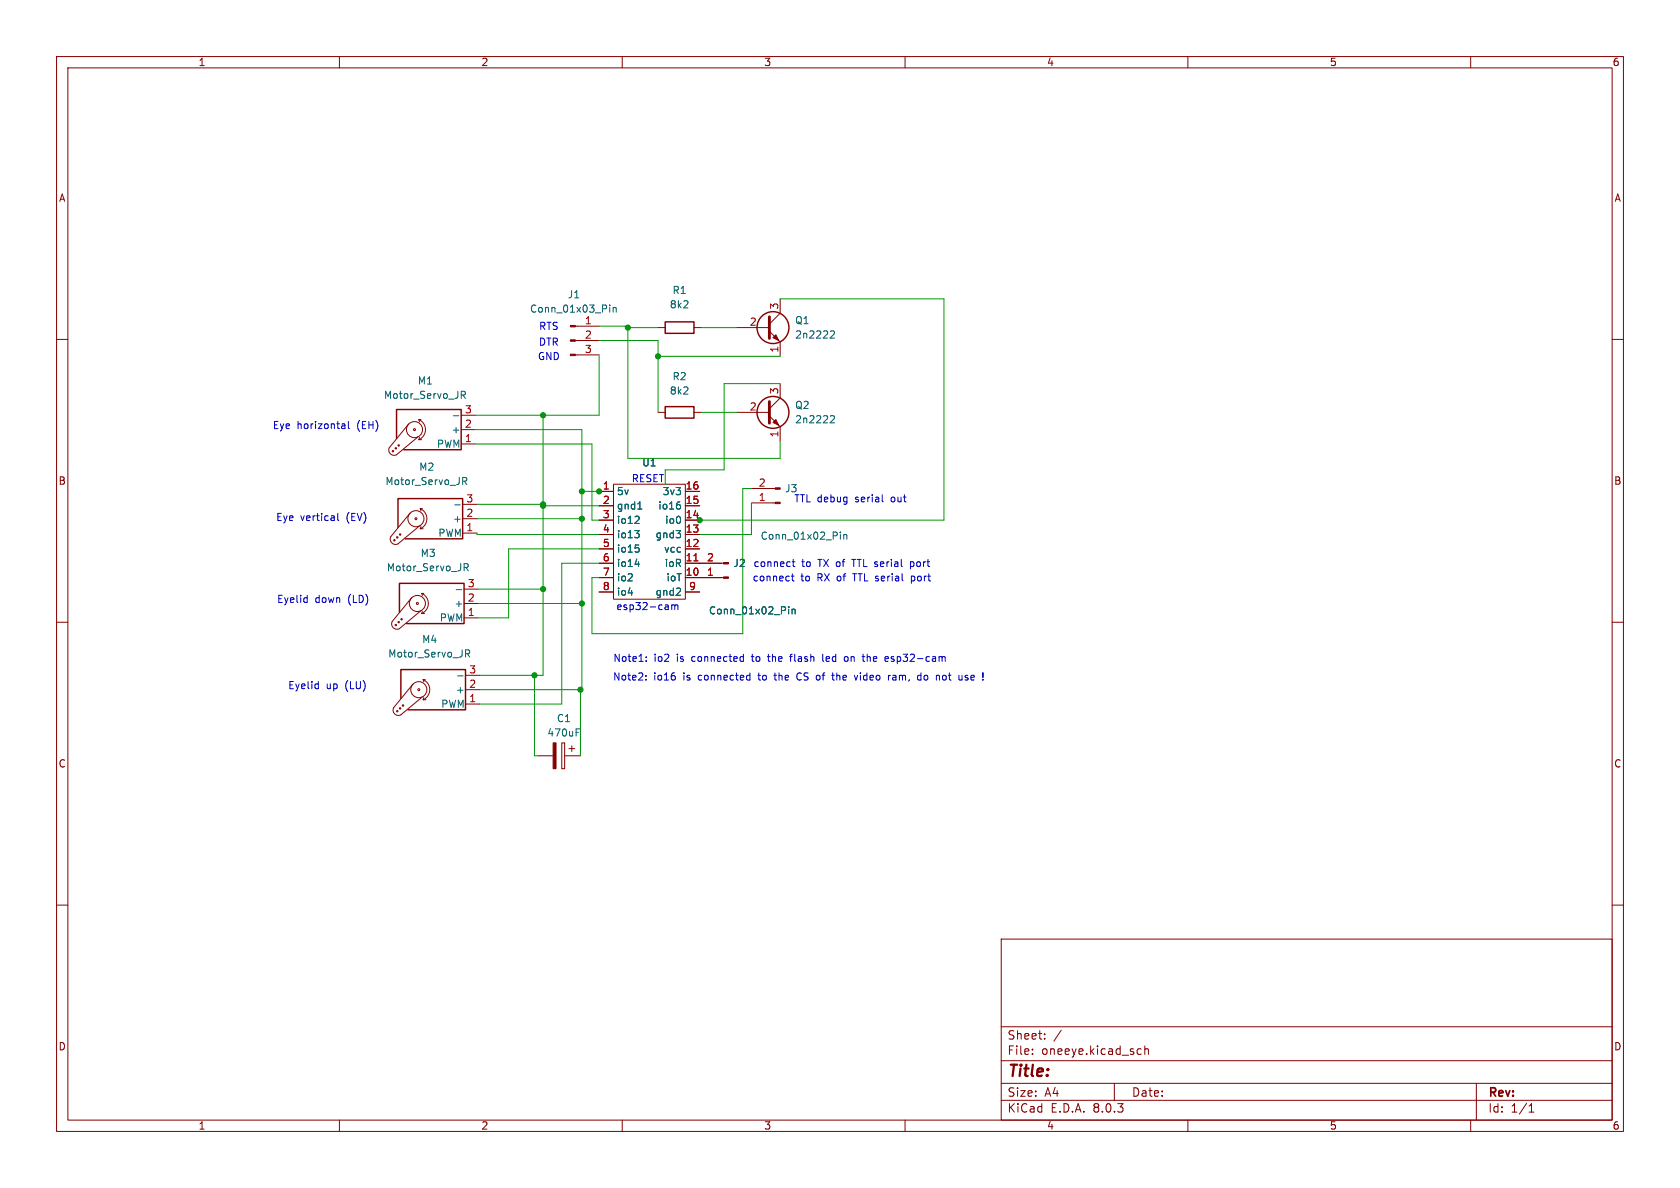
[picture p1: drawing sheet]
<svg xmlns="http://www.w3.org/2000/svg" width="297mm" height="210mm" viewBox="0 0 297 210" stroke-linecap="round" stroke-linejoin="round" font-family="sans-serif">
<g fill="none" stroke="#840000" stroke-width=".18">
<path d="M10 10h277v190h-277zM12 12h273v186h-273zM60 10v2M110 10v2M160 10v2M210 10v2M260 10v2M10 60h2M101.7 57.7h4.2M116.3 57.9h1.3M122.7 57.9h1.3M130.3 57.9h5.7"/>
<path d="M136 58.5l1.9 2v2.5M137.9 52.8v2.6l-1.9 1.9M285 60h2M72.3 74.9l-3.5 4.2a.94 .94 0 0 0 .2 1.1 .94 .94 0 0 0 1.1 .2l3.8-3.2M74 74.2a1.93 1.93 0 0 1 1.2 1.7 1.93 1.93 0 0 1-1.2 1.8M74 74.2h.4M74 74.2l.2 .3M74 77.7h.5M74.2 77.3l-.2 .4M81.5 78.5h2.6M81.5 75.9h2.6M81.5 73.4h2.6"/>
<path d="M101.7 62.7h4.2M101.7 60.2h4.2M116.3 72.9h1.3M122.7 72.9h1.3M130.3 72.9h5.7M136 73.5l1.9 1.9v2.6M137.9 67.8v2.6l-1.9 1.9M72.5 90.7l-3.4 4.2a.95 .95 0 0 0 .2 1.1 .95 .95 0 0 0 1.1 .1l3.8-3.1M74.3 89.9a1.93 1.93 0 0 1 1.2 1.8 1.93 1.93 0 0 1-1.2 1.8M74.3 89.9h.4M74.3 89.9l.1 .4M74.3 93.5h.5"/>
<path d="M74.4 93.1l-.1 .4M81.8 94.2h2.5M81.8 91.7h2.5M81.8 89.2h2.5M105.9 99.6h2.6M105.9 86.9h2.6M105.9 97h2.6M105.9 94.5h2.6M105.9 91.9h2.6M105.9 89.4h2.6M108.5 85.6h12.7v20.3h-12.7zM121.2 99.6h6.7"/>
<path d="M121.2 86.9h2.5M121.2 97h2.5M121.2 94.5h2.5M121.2 91.9h2.5M121.2 89.4h2.5M132.8 86.4h4.3M132.8 88.9h4.3M10 110h2M72.8 105.7l-3.5 4.2a.94 .94 0 0 0 .2 1.1 .94 .94 0 0 0 1.1 .1l3.8-3.1M74.5 104.9a1.93 1.93 0 0 1 1.2 1.8 1.93 1.93 0 0 1-1.2 1.8M74.5 104.9h.4M74.5 104.9l.2 .4"/>
<path d="M74.5 108.5h.6M74.7 108.1l-.2 .4M82 109.2h2.6M82 106.7h2.6M82 104.1h2.6M82.3 119.4h2.5M105.9 102.1h2.6M105.9 104.6h2.6M121.2 102.1h6.7M121.2 104.6h2.5M285 110h2M73 120.9l-3.4 4.2a.94 .94 0 0 0 .2 1.1 .94 .94 0 0 0 1.1 .2l3.8-3.2"/>
<path d="M74.8 120.1a1.93 1.93 0 0 1 1.2 1.8 1.93 1.93 0 0 1-1.2 1.8M74.8 120.1h.4M74.8 120.1l.1 .4M74.8 123.7h.5M74.9 123.3l-.1 .4M82.3 124.5h2.5M82.3 121.9h2.5M95 133.6h2.8M99.3 131.3h.5v4.6h-.5zM99.8 133.6h2.8M100.6 132.3h1M101.1 131.8v1"/>
<path d="M10 160h2M285 160h2M177 166h108v32h-108zM60 198v2M110 198v2M160 198v2M177 194.5h108M177 191.5h108M177 187.5h108M177 181.5h108M182.5 186.3v.1M182.5 185.5v.1"/>
<path d="M184.7 183.6v.1M184.7 182.8v.1M187.6 182.1l-1.3 2M197 191.5v3M201.3 185.4l.4 .1M201.7 186.3l-.4 .1M202.4 185.5l.2-.1 .4 .1v.9M202.4 184.9v1.5M210 198v2M260 198v2M261 191.5v6.5M270.3 196.6h.9"/>
<path d="M270.3 195.5l.4-.4v1.5"/>
<circle cx="69.5" cy="79.8" r=".13"/>
<circle cx="70" cy="79.2" r=".13"/>
<circle cx="70.5" cy="78.7" r=".13"/>
<circle cx="73.3" cy="75.9" r=".18"/>
<circle cx="73.3" cy="75.9" r="1.42"/>
<circle cx="69.7" cy="95.5" r=".13"/>
<circle cx="70.2" cy="95" r=".13"/>
<circle cx="70.7" cy="94.5" r=".13"/>
<circle cx="73.5" cy="91.7" r=".18"/>
<circle cx="73.5" cy="91.7" r="1.42"/>
<circle cx="70" cy="110.5" r=".13"/>
<circle cx="70.5" cy="110" r=".13"/>
<circle cx="71" cy="109.5" r=".13"/>
<circle cx="73.8" cy="106.7" r=".18"/>
<circle cx="73.8" cy="106.7" r="1.42"/>
<circle cx="70.2" cy="125.7" r=".13"/>
<circle cx="70.7" cy="125.2" r=".13"/>
<circle cx="71.2" cy="124.7" r=".13"/>
<circle cx="74" cy="121.9" r=".18"/>
<circle cx="74" cy="121.9" r="1.42"/>
</g>
<g fill="none" stroke="#840000" stroke-width=".25">
<path d="M117.6 56.9h5.1v2h-5.1zM70.1 77.5v-5.1h11.4v7.1h-10.1M117.6 71.9h5.1v2h-5.1zM70.4 93.2v-5.1h11.4v7.2h-10.2M70.6 108.2v-5.1h11.4v7.1h-10.1M70.9 123.4v-5h11.4v7.1h-10.2"/>
<circle cx="136.7" cy="57.9" r="2.82"/>
<circle cx="136.7" cy="72.9" r="2.82"/>
</g>
<g fill="none" stroke="#006464" stroke-width=".18">
<path d="M107.8 53.9v.1M107.8 54.3v.9M108.4 54.3v.9M108.4 54.5l.2-.2 .3 .1v.8M146.9 58.6l.4-.1 .2 .4-.8 .9h.8M80.1 73.5h1M81.5 69.2h.5l.3 .2-.2 .4h-.6M81.8 69.8l.5 .6M146.9 73.5h.4l.2 .3-.8 .9h.8M80.4 89.2h1M81.8 84.4h.5l.2 .2-.1 .4-.6 .1M82.1 99.6h.4l.3 .3-.1 .3-.6 .1"/>
<path d="M82.1 85.1l.4 .6M112.2 93.8h.8l-.4 .5M112.3 99.7h.8M112.3 96.3h.6M112.8 90h.7M112.8 91.3l.2 .2-.1 .3-.7 .7h.8M112.8 94.3l.2 .2v.3l-.2 .3M112.8 96.8l.2 .3v.3l-.2 .2M112.9 99.3v.8M119.5 93.8h.8l-.4 .5M119.9 88.7h.3M120.1 89.2l.2 .2v.3l-.2 .3"/>
<path d="M120.2 94.4v.5M148.6 94.1v.1M148.6 94.5v.8M149.2 94.5v.8M149.2 94.6l.2-.1h.3v.8M80.6 104.2h1M80.9 119.5h1M82.3 114.9h.5l.2 .2-.1 .4h-.6M82.4 100.3l.4 .6M82.6 115.5l.4 .6M119.5 105.2h.8M120.2 104.1v.4"/>
<path d="M139.4 107.3v.1M139.4 107.7v.8M140 107.7v.8M140 107.8l.2-.1h.3l.1 .8M101.8 129.5h.5M101.8 128.8h.6"/>
</g>
<g fill="#840000" stroke="#840000" stroke-width=".18">
<path d="M100.8 62.6h.9v.3h-.9z"/>
<path d="M100.8 60.1h.9v.2h-.9z"/>
<path d="M100.8 57.5h.9v.3h-.9z"/>
<path d="M97.8 131.3h.5v4.6h-.5z"/>
<path d="M136.7 59.7l.5-.5 .5 1z"/>
<path d="M127.9 99.4h.9v.3h-.9z"/>
<path d="M127.9 102h.9v.2h-.9z"/>
<path d="M137.2 74.2l.5 1-1-.5z"/>
<path d="M137.1 86.2h.8v.3h-.8z"/>
<path d="M137.1 88.8h.8v.2h-.8z"/>
</g>
<path d="M136 56v3.8M136 71v3.8" fill="none" stroke="#840000" stroke-width=".51"/>
<path d="M122.7 99.2h.7" fill="none" stroke="#a90000" stroke-width=".18"/>
<g fill="none" stroke="#0000c2" stroke-width=".18">
<path d="M60.6 74.9l.3 .1 .1 .8M61 75.7l-.4 .1M61 75.2l-.4 .1M61.6 74.5v1.1l.2 .2M59.7 90.8v1l.2 .2M140 99.3h.5M140.2 98.9v1.1l.3 .2M156 88.7h.1M161 99.3v1.3M161.3 99.3l-.3 .1M54.2 105.7h.1M54.3 105.2v1.3"/>
<path d="M54.3 106.4l-.1 .1M114.2 119.4v.2M114.2 116.8v.1M114.2 116.1v.2M118.1 107l.1 .8M118.2 107.7l-.2 .1M118.2 107.2l-.2 .1M118.8 106.9v.9M118.8 107l.3-.1 .2 .2M119.3 107.1l.2-.2 .3 .1v.8M119.3 107.1v.7M131.1 116.1h.3"/>
<path d="M131.4 115.6v1.3M131.4 116.9h-.3M132.2 119.4h.4M132.6 118.9v1.3M135.7 116.1h.4M135.8 115.6l.1 1.3M136.8 119.4h.5M137 118.9l.1 1.3M139.6 116.1h.5M139.9 101.8h.5M140.1 115.6l-.3 .2v1.1M140.1 101.4v1.1l.3 .2"/>
<path d="M141.3 118.9a.68 .68 0 0 0-.4 .7 .68 .68 0 0 0 .4 .6M145.5 115.6v1.1l.1 .2M147 119.4h.5M149.3 116.2l.4-.1 .2 .2-.1 .6h-.3l-.2-.1M151.6 119.4l-.3 .8M153.3 115.6v1.3M153.5 116.1l-.2 .1M157 116.1l.1 .3-.6 .1M157.3 119.4h.1M157.5 116.9h.2M157.6 116.1v.3M158.2 119.4h-.3"/>
<path d="M158.3 119.7h-.3l-.2 .2 .1 .3h.4M161 100.1l.3 .1M161.1 102.6l.4 .1M161.1 101.8v1.3M161.5 101.8l-.4 .1M162.7 119.4h.1M162.8 118.9v1.3M163.6 119.4l-.2 .2v.4l.2 .2M166.6 120l.3 .2h.3M167.2 119.4h-.3l-.3 .2M171.1 119.4h-.3l-.2 .2 .1 .1 .4 .2v.3h-.5M56.2 120.9l.1 .1"/>
<path d="M56.3 120.5v1.2M56.3 121.7h-.1M114.2 120.1v.1M132.6 120.2h-.4M147.4 120.2h.1M162.8 120.2h-.1"/>
</g>
<g fill="none" stroke="#009600" stroke-width=".18">
<path d="M105.9 57.7h5.1v23.3h26.9v-3M111 57.9h5.3M124 57.9h6.3M137.9 52.8h29v39.1h-43.5M84.1 75.9h18.8v46h-18.1M84.1 78.5h20.5v13.4h1.3M96 73.4v46h-11.2M105.9 60.2h10.4v12.7M105.9 62.7v10.7h-21.8M116.3 63h21.6M124 72.9h6.3M137.9 67.8h-9.9v15.3h-10.4v2.5"/>
<path d="M84.3 94.2v.3h21.6M84.3 91.7h18.6M84.3 89.2h11.7M96 89.4h9.9M102.9 86.9h3.3M105.9 99.6h-6.6v24.9h-14.5M105.9 97h-16v12.2h-5.3M132.8 88.9v5.6h-9.1M132.8 86.4h-1.5v25.6h-26.7v-9.9h1.3M84.6 104.1h11.4M84.6 106.7h18.3M94.5 119.4v14.2h.5"/>
<path d="M102.6 121.9v11.7"/>
</g>
<g fill="#009600" stroke="#009600" stroke-width=".18">
<circle cx="96" cy="89.2" r=".46"/>
<circle cx="102.9" cy="86.9" r=".46"/>
<circle cx="105.9" cy="86.9" r=".46"/>
<circle cx="96" cy="73.4" r=".46"/>
<circle cx="111" cy="57.9" r=".46"/>
<circle cx="116.3" cy="63" r=".46"/>
<circle cx="96" cy="89.4" r=".46"/>
<circle cx="96" cy="104.1" r=".46"/>
<circle cx="102.9" cy="91.7" r=".46"/>
<circle cx="94.5" cy="119.4" r=".46"/>
<circle cx="102.9" cy="106.7" r=".46"/>
<circle cx="102.6" cy="121.9" r=".46"/>
<circle cx="123.7" cy="91.9" r=".46"/>
</g>
<text font-size="2.8" fill="#840000" x="178" y="190.9">Title:</text>
<g font-size="2.1" fill="#840000">
<text x="178" y="184">Sheet:</text>
<text x="178" y="186.7">File:</text>
<text x="184.1" y="186.7">oneeye.kicad_sch</text>
<text x="178" y="196.9">KiCad</text>
<text x="178" y="194.1">Size:</text>
<text x="184.7" y="194.1">A4</text>
<text x="185.7" y="196.9">E.D.A.</text>
<text x="193.3" y="196.9">8.0.3</text>
<text x="200" y="194.1">Date:</text>
<text x="263" y="194.3">Rev:</text>
<text x="263" y="196.9">Id:</text>
<text x="267.1" y="196.9">1/1</text>
</g>
<g font-size="1.8" fill="#840000">
<text x="35" y="11.9">1</text>
<text x="85" y="11.9">2</text>
<text x="135" y="11.9">3</text>
<text x="185" y="11.9">4</text>
<text x="235" y="11.9">5</text>
<text x="285" y="11.9">6</text>
<text x="10.3" y="35.9">A</text>
<text x="285.3" y="35.9">A</text>
<text x="10.3" y="85.9">B</text>
<text x="285.3" y="85.9">B</text>
<text x="10.3" y="135.9">C</text>
<text x="285.3" y="135.9">C</text>
<text x="10.3" y="185.9">D</text>
<text x="285.3" y="185.9">D</text>
<text x="35" y="199.9">1</text>
<text x="85" y="199.9">2</text>
<text x="135" y="199.9">3</text>
<text x="185" y="199.9">4</text>
<text x="235" y="199.9">5</text>
<text x="285" y="199.9">6</text>
</g>
<g font-size="1.8" fill="#006464">
<text x="100.3" y="52.9">J1</text>
<text x="118.8" y="52.2">R1</text>
<text x="93.6" y="55.5">Conn_01x03_Pin</text>
<text x="118.3" y="54.7">8k2</text>
<text x="140.5" y="57.5">Q1</text>
<text x="140.5" y="60">2n2222</text>
<text x="67.8" y="70.7">Motor_Servo_JR</text>
<text x="73.8" y="68.2">M1</text>
<text x="118.3" y="70">8k2</text>
<text x="118.8" y="67.4">R2</text>
<text x="79.7" y="76.8">+</text>
<text x="140.5" y="75">2n2222</text>
<text x="140.5" y="72.5">Q2</text>
<text x="74" y="83.4">M2</text>
<text x="77.1" y="79.3">PWM</text>
<text x="113.4" y="82.7">U1</text>
<text x="68" y="86">Motor_Servo_JR</text>
<text x="109" y="87.7">5v</text>
<text x="117.1" y="87.7">3v3</text>
<text x="138.7" y="87.2">J3</text>
<text x="77.4" y="95.1">PWM</text>
<text x="80" y="92.6">+</text>
<text x="109" y="90.3">gnd1</text>
<text x="109" y="92.8">io12</text>
<text x="109" y="95.4">io13</text>
<text x="115.8" y="95.4">gnd3</text>
<text x="116.3" y="90.3">io16</text>
<text x="117.5" y="92.8">io0</text>
<text x="134.4" y="95.6">Conn_01x02_Pin</text>
<text x="68.3" y="101.2">Motor_Servo_JR</text>
<text x="74.3" y="98.7">M3</text>
<text x="109" y="97.9">io15</text>
<text x="109" y="100.4">io14</text>
<text x="117.3" y="97.9">vcc</text>
<text x="117.4" y="100.4">ioR</text>
<text x="129.5" y="100.4">J2</text>
<text x="80.2" y="107.5">+</text>
<text x="109" y="103">io2</text>
<text x="109" y="105.5">io4</text>
<text x="115.8" y="105.5">gnd2</text>
<text x="117.7" y="103">ioT</text>
<text x="74.5" y="113.9">M4</text>
<text x="77.6" y="110.1">PWM</text>
<text x="125.2" y="108.8">Conn_01x02_Pin</text>
<text x="68.5" y="116.4">Motor_Servo_JR</text>
<text x="77.9" y="125.3">PWM</text>
<text x="80.5" y="122.8">+</text>
<text x="96.7" y="130.4">470uF</text>
<text x="98.4" y="127.9">C1</text>
</g>
<g font-size="1.8" fill="#0000c2">
<text x="95.2" y="58.5">RTS</text>
<text x="95" y="63.9">GND</text>
<text x="95.2" y="61.3">DTR</text>
<text x="48.1" y="76.1">Eye</text>
<text x="52.5" y="76.1">horizontal</text>
<text x="63.2" y="76.1">(EH)</text>
<text x="140.3" y="89">TTL debug</text>
<text x="151.3" y="89">serial</text>
<text x="157.8" y="89">out</text>
<text x="48.7" y="92.3">Eye</text>
<text x="53.1" y="92.3">vertical</text>
<text x="61.3" y="92.3">(EV)</text>
<text x="133.1" y="100.4">connect</text>
<text x="141.7" y="100.4">to</text>
<text x="144.8" y="100.4">TX of</text>
<text x="151.2" y="100.4">TTL serial</text>
<text x="161.8" y="100.4">port</text>
<text x="48.9" y="106.8">Eyelid</text>
<text x="55.7" y="106.8">down</text>
<text x="61.6" y="106.8">(LD)</text>
<text x="133" y="103">connect</text>
<text x="141.6" y="103">to</text>
<text x="144.6" y="103">RX of</text>
<text x="151.3" y="103">TTL serial</text>
<text x="161.9" y="103">port</text>
<text x="108.9" y="108.1">esp32-cam</text>
<text x="108.3" y="117.2">Note1:</text>
<text x="115.6" y="117.2">io2</text>
<text x="119.8" y="117.2">is</text>
<text x="122.6" y="117.2">connected</text>
<text x="133.4" y="117.2">to</text>
<text x="136.4" y="117.2">the</text>
<text x="140.6" y="117.2">flash</text>
<text x="146.5" y="117.2">led</text>
<text x="150.5" y="117.2">on</text>
<text x="154" y="117.2">the</text>
<text x="158.1" y="117.2">esp32-cam</text>
<text x="50.9" y="122">Eyelid</text>
<text x="57.7" y="122">up</text>
<text x="61.1" y="122">(LU)</text>
<text x="108.3" y="120.5">Note2:</text>
<text x="115.6" y="120.5">io16</text>
<text x="120.9" y="120.5">is</text>
<text x="123.7" y="120.5">connected</text>
<text x="134.6" y="120.5">to</text>
<text x="137.6" y="120.5">the</text>
<text x="141.7" y="120.5">CS of</text>
<text x="148.4" y="120.5">the</text>
<text x="152.6" y="120.5">video</text>
<text x="158.7" y="120.5">ram,</text>
<text x="164.1" y="120.5">do</text>
<text x="167.6" y="120.5">not</text>
<text x="171.8" y="120.5">use</text>
</g>
<g font-size="1.8" fill="#a90000">
<text x="103.3" y="57.4">1</text>
<text x="103.3" y="59.9">2</text>
<text x="132.5" y="57.7">2</text>
<text x="137.7" y="54.8" transform="rotate(-90 137.7 54.8)">3</text>
<text x="103.3" y="62.5">3</text>
<text x="137.7" y="62.4" transform="rotate(-90 137.7 62.4)">1</text>
<text x="137.7" y="69.8" transform="rotate(-90 137.7 69.8)">3</text>
<text x="82.1" y="75.7">2</text>
<text x="82.1" y="73.2">3</text>
<text x="132.5" y="72.6">2</text>
<text x="137.7" y="77.4" transform="rotate(-90 137.7 77.4)">1</text>
<text x="82.1" y="78.2">1</text>
<text x="82.4" y="88.9">3</text>
<text x="106.5" y="86.6">1</text>
<text x="106.5" y="89.2">2</text>
<text x="121.1" y="89.2">15</text>
<text x="121.1" y="86.6">16</text>
<text x="134" y="88.6">1</text>
<text x="134" y="86.1">2</text>
<text x="82.4" y="94">1</text>
<text x="82.4" y="91.4">2</text>
<text x="106.5" y="91.7">3</text>
<text x="106.5" y="94.2">4</text>
<text x="121.1" y="94.2">13</text>
<text x="121.1" y="91.7">14</text>
<text x="106.5" y="96.8">5</text>
<text x="106.5" y="99.3">6</text>
<text x="106.5" y="101.9">7</text>
<text x="121.1" y="101.9">10</text>
<text x="121.1" y="99.3">11</text>
<text x="121.1" y="96.8">12</text>
<text x="124.9" y="101.9">1</text>
<text x="124.9" y="99.3">2</text>
<text x="82.6" y="106.4">2</text>
<text x="82.6" y="103.9">3</text>
<text x="106.5" y="104.4">8</text>
<text x="121.7" y="104.4">9</text>
<text x="82.6" y="109">1</text>
<text x="82.9" y="119.1">3</text>
<text x="82.9" y="124.2">1</text>
<text x="82.9" y="121.7">2</text>
</g>
<text font-size="1.8" fill="#009600" x="111.6" y="85.4">RESET</text>
</svg>
